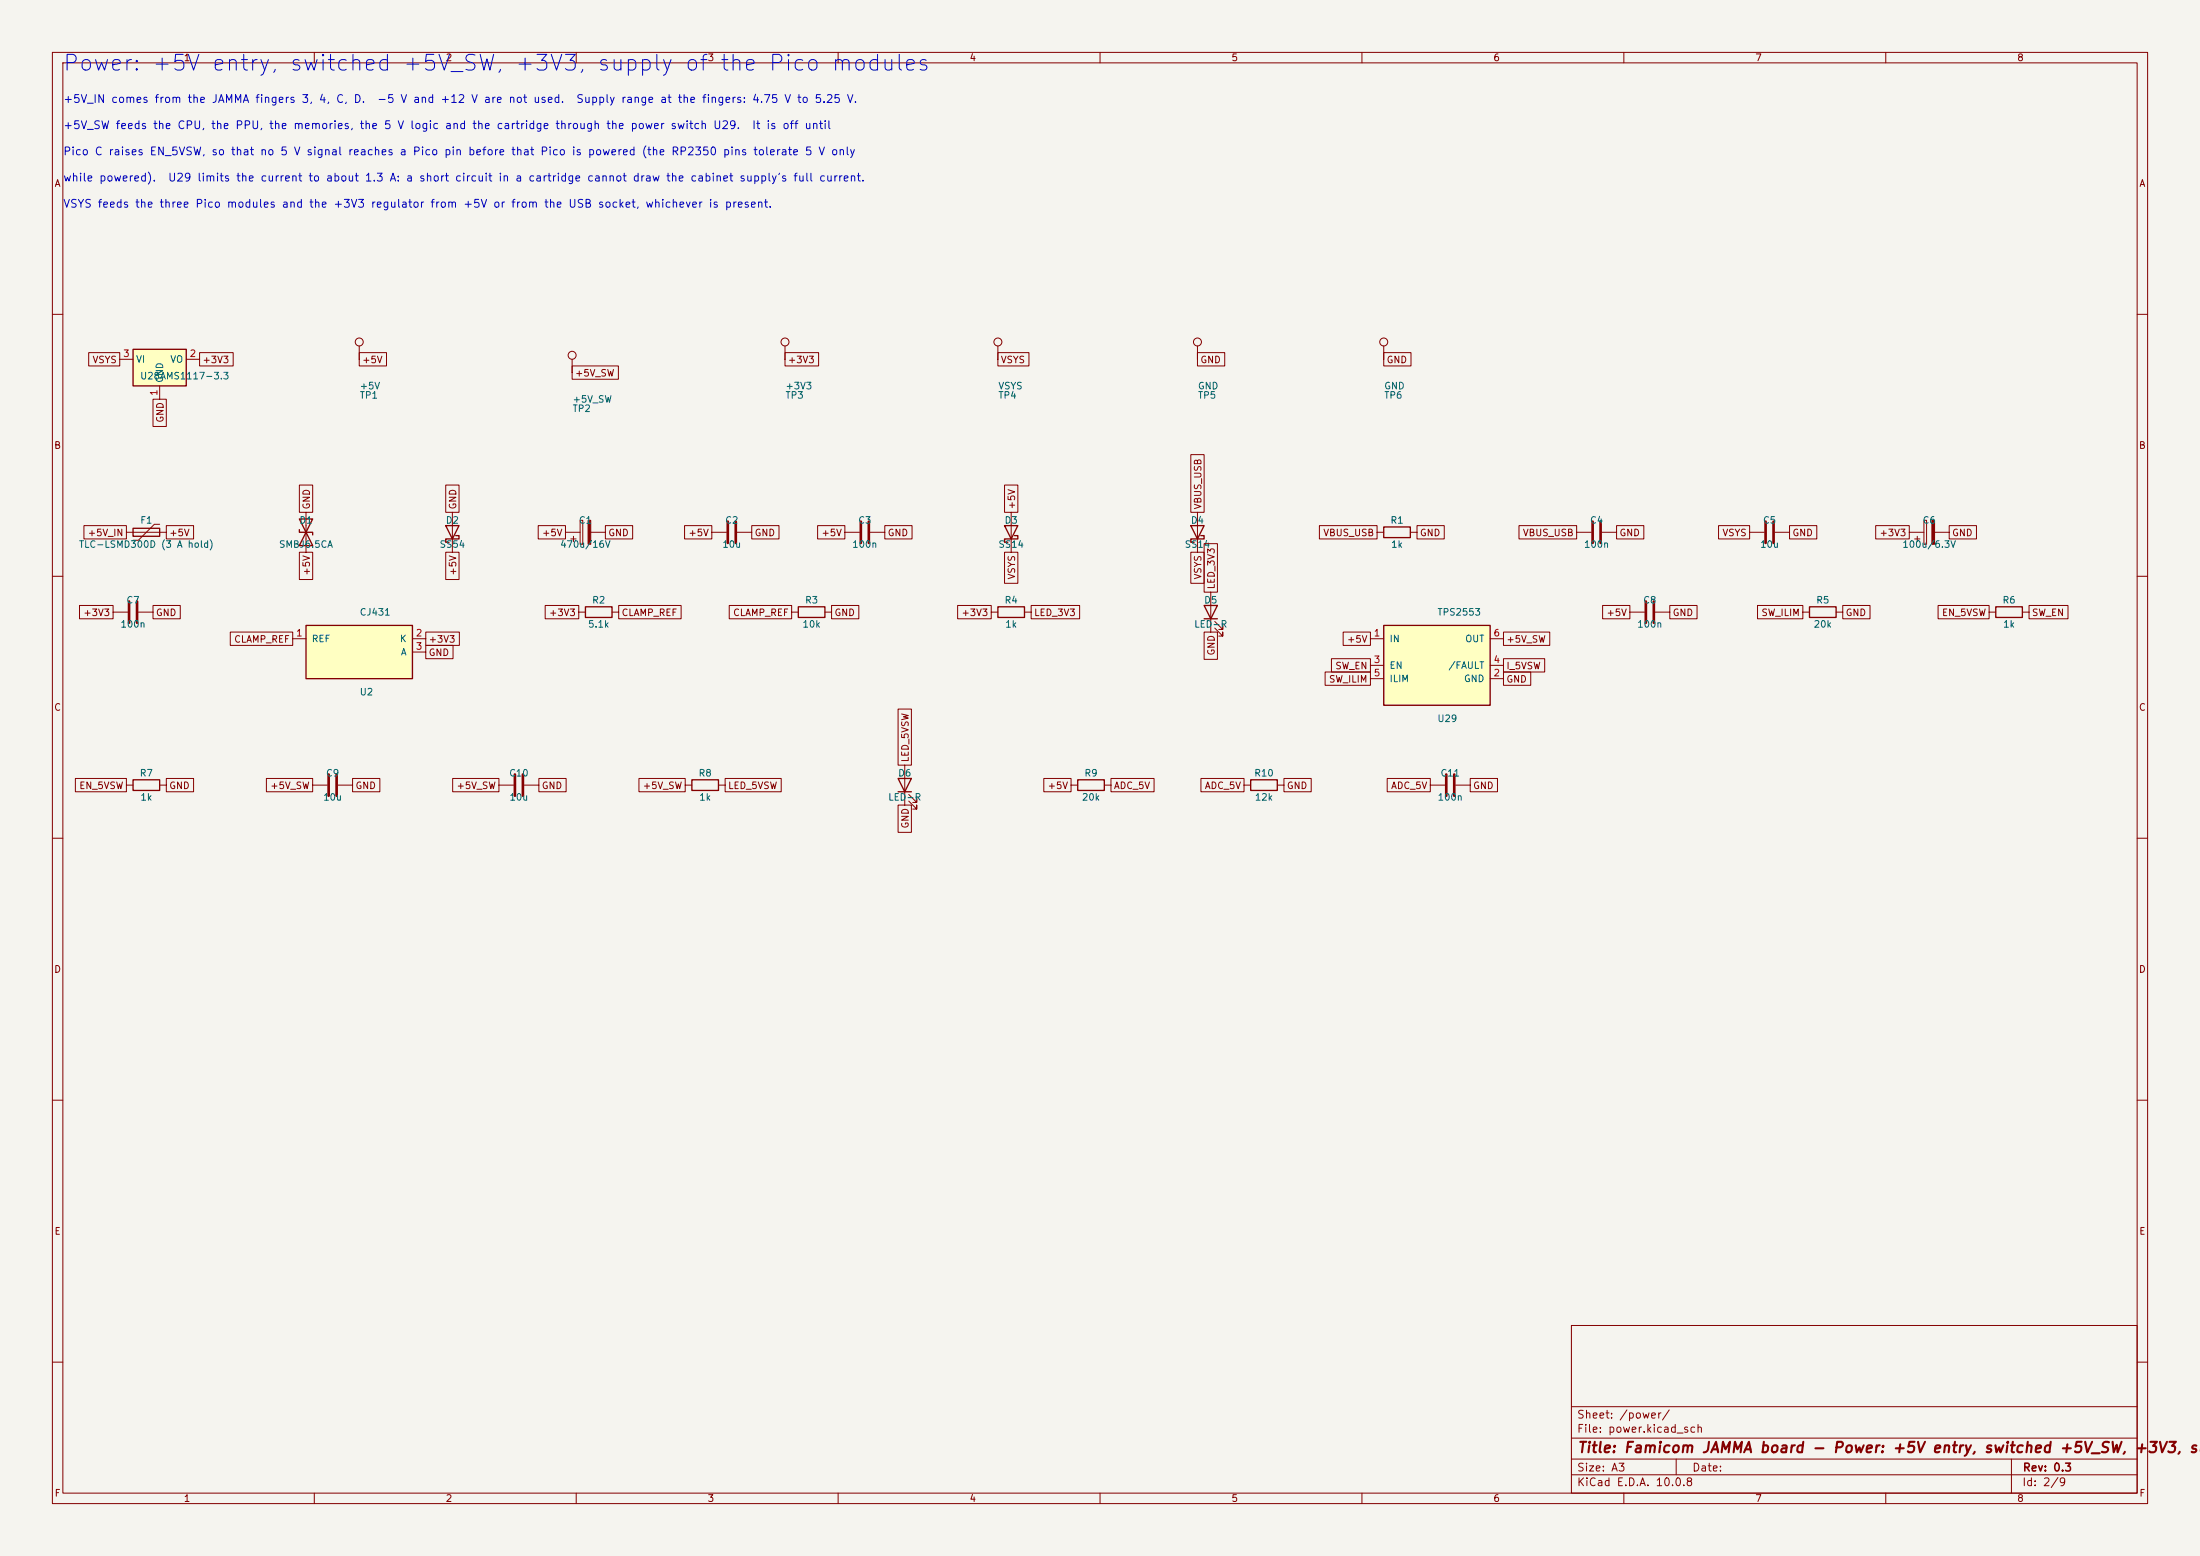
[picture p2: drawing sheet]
<svg xmlns="http://www.w3.org/2000/svg" width="420mm" height="297mm" viewBox="0 0 420 297" stroke-linecap="round" stroke-linejoin="round" font-family="sans-serif">
<path d="M0 0h420v297h-420z" fill="#f5f4ef" stroke="#f5f4ef" stroke-width=".19"/>
<g fill="none" stroke="#840000" stroke-width=".19">
<path d="M10 10h400v277h-400zM12 12h396v273h-396zM60 10v2M110 10v2M160 10v2M210 10v2M260 10v2M310 10v2M360 10v2M10 60h2M408 60h2M10 110h2"/>
<path d="M408 110h2M10 160h2M408 160h2M10 210h2M408 210h2M300 253h108v32h-108zM10 260h2M300 278.5h108M300 274.5h108M300 268.5h108M320 278.5v3M384 278.5v6.5"/>
<path d="M408 260h2M60 285v2M110 285v2M160 285v2M210 285v2M260 285v2M300 281.5h108M310 285v2M360 285v2"/>
</g>
<path d="M58.4 119.4h20.3v10.1h-20.3z" fill="#ffffc2"/>
<g fill="none" stroke="#840000" stroke-width=".25">
<path d="M57.1 99.1h2.6l-2.6 5h2.6zM25.4 100.8h5.1v1.6h-5.1zM57.1 101.1v.5h2.6v.5M58.4 119.4h20.3v10.1h-20.3zM85.1 100.3h2.5l-1.2 2.6zM87 102.2h.6v.7h-2.5v.6h.6M111.8 115.8h5v2.1h-5zM152.4 115.8h5.1v2.1h-5.1zM190.5 115.8h5.1v2.1h-5.1zM191.8 100.3h2.5l-1.3 2.6zM193.7 102.2h.6v.7h-2.5v.6h.6M227.3 100.3h2.6l-1.3 2.6z"/>
<path d="M229.2 102.2h.7v.7h-2.6v.6h.7M229.9 115.6h2.5l-1.3 2.5zM229.9 118.1h2.5M264.2 100.6h5v2h-5zM345.4 115.8h5.1v2.1h-5.1zM381 115.8h5.1v2.1h-5.1zM25.4 148.8h5.1v2.1h-5.1zM132.1 148.8h5.1v2.1h-5.1zM171.4 148.6h2.6l-1.3 2.5zM171.4 151.1h2.6M205.7 148.8h5.1v2.1h-5.1zM238.8 148.8h5v2.1h-5z"/>
</g>
<g fill="none" stroke="#840000" stroke-width=".19">
<path d="M190.5 66v2.6M228.6 66v2.6M264.2 66v2.6M58.4 97.8v7.6M86.4 97.8v7.6M110.7 99.3h.6v4.6h-.6zM193 97.8v7.6M228.6 97.8v7.6M367.3 99.3h.5v4.6h-.5zM21.6 116.8h2.8M24.1 101.6h7.6M26.4 116.8h2.8"/>
<path d="M30.5 100.1h-1l-3.1 3h-1M107.9 101.6h2.8M109 102.9h1M109.5 102.4v1M110.5 116.8h1.3M112.8 101.6h2.8M116.8 116.8h1.3M135.9 101.6h2.8M140.7 101.6h2.8M151.1 116.8h1.3M157.5 116.8h1.2M161.3 101.6h2.8"/>
<path d="M166.1 101.6h2.8M189.2 116.8h1.3M195.6 116.8h1.2M231.1 113v7.7M231.9 119.9l1.5 1.5v-.7v.7h-.7M231.9 118.6l1.5 1.5v-.7v.7h-.7M262.9 101.6h1.3M269.2 101.6h1.3M301 101.6h2.8M305.8 101.6h2.8M311.1 116.8h2.8M316 116.8h2.8"/>
<path d="M334 101.6h2.8M338.8 101.6h2.8M344.2 116.8h1.2M350.5 116.8h1.3M364.5 101.6h2.8M365.5 102.9h1M366 102.4v1M369.3 101.6h2.8M379.7 116.8h1.3M386.1 116.8h1.2M55.9 121.9h2.5M78.7 121.9h2.6"/>
<path d="M78.7 124.5h2.6M24.1 149.9h1.3M30.5 149.9h1.2M59.7 149.9h2.8M64.5 149.9h2.8M95.2 149.9h2.8M100.1 149.9h2.8M130.8 149.9h1.3M137.2 149.9h1.2M172.7 146.1v7.6M173.5 152.9l1.5 1.5v-.7v.7h-.8M173.5 151.6l1.5 1.6v-.8v.8h-.8"/>
<path d="M204.5 149.9h1.2M210.8 149.9h1.3M237.5 149.9h1.3M243.8 149.9h1.3"/>
<circle cx="190.5" cy="65.3" r=".76"/>
<circle cx="228.6" cy="65.3" r=".76"/>
<circle cx="264.2" cy="65.3" r=".76"/>
</g>
<g fill="none" stroke="#840000" stroke-width=".51">
<path d="M138.9 99.6v4M140.5 99.6v4M164.3 99.6v4M165.9 99.6v4M304 99.6v4M305.6 99.6v4M337.1 99.6v4M338.6 99.6v4M24.6 114.8v4.1M26.2 114.8v4.1M314.2 114.8v4.1M315.7 114.8v4.1"/>
<path d="M62.7 147.8v4.1M64.3 147.8v4.1M98.3 147.8v4.1M99.8 147.8v4.1"/>
</g>
<g fill="#840000" stroke="#840000" stroke-width=".19">
<path d="M112.3 99.3h.5v4.6h-.5z"/>
<path d="M368.8 99.3h.5v4.6h-.5z"/>
</g>
<path d="M25.4 66.7h10.2v7h-10.2z" fill="#ffffc2"/>
<path d="M25.4 66.7h10.2v7h-10.2z" fill="none" stroke="#840000" stroke-width=".25"/>
<g fill="none" stroke="#840000" stroke-width=".19">
<path d="M22.9 68.6h2.5M30.5 73.7v2.5M35.6 68.6h2.5M149.9 66v2.6"/>
<circle cx="149.9" cy="65.3" r=".76"/>
</g>
<path d="M264.2 119.4h20.3v15.2h-20.3z" fill="#ffffc2"/>
<path d="M264.2 119.4h20.3v15.2h-20.3z" fill="none" stroke="#840000" stroke-width=".25"/>
<g fill="none" stroke="#840000" stroke-width=".19">
<path d="M16.9 67.3h6v2.6h-6zM29.2 76.2h2.6v5.2h-2.6zM38.1 67.3h6.4v2.6h-6.4zM68.6 67.3h5.2v2.6h-5.2zM68.6 66v2.6M109.2 69.8h8.9v2.6h-8.9zM109.2 68.6v2.5M149.9 67.3h6.4v2.6h-6.4zM190.5 67.3h5.9v2.6h-5.9zM228.6 67.3h5.2v2.6h-5.2zM264.2 67.3h5.2v2.6h-5.2zM57.1 92.6h2.6v5.2h-2.6z"/>
<path d="M85.1 92.6h2.5v5.2h-2.5zM191.8 92.6h2.5v5.2h-2.5zM227.3 86.8h2.6v11h-2.6zM15.2 115.6h6.4v2.5h-6.4zM16 100.3h8.1v2.6h-8.1zM29.2 115.6h5.2v2.5h-5.2zM31.7 100.3h5.3v2.6h-5.3zM57.1 105.4h2.6v5.2h-2.6zM85.1 105.4h2.5v5.2h-2.5zM102.7 100.3h5.2v2.6h-5.2zM104.1 115.6h6.4v2.5h-6.4zM115.6 100.3h5.2v2.6h-5.2z"/>
<path d="M118.1 115.6h11.9v2.5h-11.9zM130.7 100.3h5.2v2.6h-5.2zM139.2 115.6h11.9v2.5h-11.9zM143.5 100.3h5.2v2.6h-5.2zM156.1 100.3h5.2v2.6h-5.2zM158.7 115.6h5.3v2.5h-5.3zM168.9 100.3h5.2v2.6h-5.2zM182.8 115.6h6.4v2.5h-6.4zM191.8 105.4h2.5v5.9h-2.5zM196.8 115.6h9.3v2.5h-9.3zM227.3 105.4h2.6v5.9h-2.6zM229.9 103.8h2.5v9.2h-2.5z"/>
<path d="M251.9 100.3h11v2.6h-11zM270.5 100.3h5.2v2.6h-5.2zM290 100.3h11v2.6h-11zM305.9 115.6h5.2v2.5h-5.2zM308.6 100.3h5.2v2.6h-5.2zM318.8 115.6h5.2v2.5h-5.2zM328.1 100.3h5.9v2.6h-5.9zM335.5 115.6h8.7v2.5h-8.7zM341.6 100.3h5.2v2.6h-5.2zM351.8 115.6h5.2v2.5h-5.2zM358.1 100.3h6.4v2.6h-6.4zM370 115.6h9.7v2.5h-9.7z"/>
<path d="M372.1 100.3h5.2v2.6h-5.2zM387.3 115.6h7.5v2.5h-7.5zM44 120.6h11.9v2.6h-11.9zM81.3 123.2h5.2v2.5h-5.2zM81.3 120.6h6.4v2.6h-6.4zM171.4 135.3h2.6v10.8h-2.6zM229.9 120.7h2.5v5.2h-2.5zM253 128.3h8.6v2.5h-8.6zM254.2 125.7h7.4v2.6h-7.4zM256.4 120.6h5.2v2.6h-5.2zM261.6 121.9h2.6M261.6 129.5h2.6"/>
<path d="M261.6 127h2.6M284.5 121.9h2.5M284.5 129.5h2.5M284.5 127h2.5M287 128.3h5.2v2.5h-5.2zM287 125.7h7.9v2.6h-7.9zM287 120.6h8.9v2.6h-8.9zM14.4 148.6h9.7v2.5h-9.7zM31.7 148.6h5.3v2.5h-5.3zM50.9 148.6h8.8v2.5h-8.8zM67.3 148.6h5.2v2.5h-5.2zM86.4 148.6h8.8v2.5h-8.8z"/>
<path d="M102.9 148.6h5.2v2.5h-5.2zM122 148.6h8.8v2.5h-8.8zM138.4 148.6h10.7v2.5h-10.7zM171.4 153.7h2.6v5.2h-2.6zM199.3 148.6h5.2v2.5h-5.2zM212.1 148.6h8.2v2.5h-8.2zM229.3 148.6h8.2v2.5h-8.2zM245.1 148.6h5.2v2.5h-5.2zM264.8 148.6h8.2v2.5h-8.2zM273 149.9h2.8M277.9 149.9h2.8M280.7 148.6h5.2v2.5h-5.2z"/>
<circle cx="68.6" cy="65.3" r=".76"/>
<circle cx="109.2" cy="67.8" r=".76"/>
</g>
<path d="M276.1 147.8v4.1M277.6 147.8v4.1" fill="none" stroke="#840000" stroke-width=".51"/>
<text font-size="3" fill="#0000c2" x="11.8" y="14.3">Power: +5V entry, switched +5V_SW, +3V3, supply of the Pico modules</text>
<text font-size="2" fill="#840000" x="301" y="277.8">Title: Famicom JAMMA board - Power: +5V entry, switched +5V_SW, +3V3, su</text>
<g font-size="1.5" fill="#0000c2">
<text x="12" y="20">+5V_IN comes from the JAMMA fingers 3, 4, C, D.</text>
<text x="71.9" y="20">-5 V and +12 V are not used.</text>
<text x="109.9" y="20">Supply range at the fingers: 4.75 V to 5.25 V.</text>
<text x="12" y="25">+5V_SW feeds the CPU, the PPU, the memories, the 5 V logic and the cartridge through the power switch U29.</text>
<text x="143.4" y="25">It is off until</text>
<text x="12" y="35">while powered).</text>
<text x="12" y="30">Pico C raises EN_5VSW, so that no 5 V signal reaches a Pico pin before that Pico is powered (the RP2350 pins tolerate 5 V only</text>
<text x="32" y="35">U29 limits the current to about 1.3 A: a short circuit in a cartridge cannot draw the cabinet supply's full current.</text>
<text x="12" y="40">VSYS feeds the three Pico modules and the +3V3 regulator from +5V or from the USB socket, whichever is present.</text>
</g>
<g font-size="1.5" fill="#840000">
<text x="300.9" y="273.8">File: power.kicad_sch</text>
<text x="300.9" y="271.1">Sheet: /power/</text>
<text x="300.9" y="281.2">Size: A3</text>
<text x="322.9" y="281.2">Date:</text>
<text x="386" y="281.2">Rev: 0.3</text>
<text x="300.9" y="284">KiCad E.D.A. 10.0.8</text>
<text x="385.9" y="284">Id: 2/9</text>
</g>
<g font-size="1.3" fill="#840000">
<text x="35" y="12">1</text>
<text x="85" y="12">2</text>
<text x="135" y="12">3</text>
<text x="185" y="12">4</text>
<text x="235" y="12">5</text>
<text x="285" y="12">6</text>
<text x="335" y="12">7</text>
<text x="385" y="12">8</text>
<text x="10.3" y="36">A</text>
<text x="408.3" y="36">A</text>
<text x="17.6" y="69.6">VSYS</text>
<text x="38.5" y="69.6">+3V3</text>
<text x="69" y="69.6">+5V</text>
<text x="150.3" y="69.6">+3V3</text>
<text x="190.9" y="69.6">VSYS</text>
<text x="229" y="69.6">GND</text>
<text x="264.6" y="69.6">GND</text>
<text x="109.7" y="72.2">+5V_SW</text>
<text x="31.5" y="80.8" transform="rotate(-90 31.5 80.8)">GND</text>
<text x="10.2" y="86">B</text>
<text x="408.2" y="86">B</text>
<text x="59.5" y="97.3" transform="rotate(-90 59.5 97.3)">GND</text>
<text x="87.4" y="97.3" transform="rotate(-90 87.4 97.3)">GND</text>
<text x="194.1" y="97.3" transform="rotate(-90 194.1 97.3)">+5V</text>
<text x="229.7" y="97.3" transform="rotate(-90 229.7 97.3)">VBUS_USB</text>
<text x="16.7" y="102.7">+5V_IN</text>
<text x="32.2" y="102.7">+5V</text>
<text x="103.4" y="102.7">+5V</text>
<text x="116" y="102.7">GND</text>
<text x="131.3" y="102.7">+5V</text>
<text x="144" y="102.7">GND</text>
<text x="156.7" y="102.7">+5V</text>
<text x="169.4" y="102.7">GND</text>
<text x="252.5" y="102.7">VBUS_USB</text>
<text x="271" y="102.7">GND</text>
<text x="290.6" y="102.7">VBUS_USB</text>
<text x="309.1" y="102.7">GND</text>
<text x="328.7" y="102.7">VSYS</text>
<text x="342.1" y="102.7">GND</text>
<text x="358.7" y="102.7">+3V3</text>
<text x="372.6" y="102.7">GND</text>
<text x="59.5" y="110" transform="rotate(-90 59.5 110)">+5V</text>
<text x="87.4" y="110" transform="rotate(-90 87.4 110)">+5V</text>
<text x="194.1" y="110.7" transform="rotate(-90 194.1 110.7)">VSYS</text>
<text x="229.7" y="110.7" transform="rotate(-90 229.7 110.7)">VSYS</text>
<text x="232.2" y="112.6" transform="rotate(-90 232.2 112.6)">LED_3V3</text>
<text x="15.8" y="117.9">+3V3</text>
<text x="29.7" y="117.9">GND</text>
<text x="104.7" y="117.9">+3V3</text>
<text x="118.6" y="117.9">CLAMP_REF</text>
<text x="139.8" y="117.9">CLAMP_REF</text>
<text x="159.2" y="117.9">GND</text>
<text x="183.4" y="117.9">+3V3</text>
<text x="197.3" y="117.9">LED_3V3</text>
<text x="306.6" y="117.9">+5V</text>
<text x="319.2" y="117.9">GND</text>
<text x="336.1" y="117.9">SW_ILIM</text>
<text x="352.2" y="117.9">GND</text>
<text x="370.6" y="117.9">EN_5VSW</text>
<text x="387.8" y="117.9">SW_EN</text>
<text x="44.6" y="123">CLAMP_REF</text>
<text x="81.7" y="125.5">GND</text>
<text x="81.7" y="123">+3V3</text>
<text x="232.2" y="125.2" transform="rotate(-90 232.2 125.2)">GND</text>
<text x="257" y="123">+5V</text>
<text x="287.5" y="123">+5V_SW</text>
<text x="253.6" y="130.6">SW_ILIM</text>
<text x="254.8" y="128.1">SW_EN</text>
<text x="287.5" y="130.6">GND</text>
<text x="287.5" y="128.1">I_5VSW</text>
<text x="10.2" y="136">C</text>
<text x="408.2" y="136">C</text>
<text x="173.8" y="145.6" transform="rotate(-90 173.8 145.6)">LED_5VSW</text>
<text x="15" y="150.9">EN_5VSW</text>
<text x="32.2" y="150.9">GND</text>
<text x="51.5" y="150.9">+5V_SW</text>
<text x="67.8" y="150.9">GND</text>
<text x="87" y="150.9">+5V_SW</text>
<text x="103.3" y="150.9">GND</text>
<text x="122.6" y="150.9">+5V_SW</text>
<text x="138.9" y="150.9">LED_5VSW</text>
<text x="199.9" y="150.9">+5V</text>
<text x="212.5" y="150.9">ADC_5V</text>
<text x="229.9" y="150.9">ADC_5V</text>
<text x="245.6" y="150.9">GND</text>
<text x="265.5" y="150.9">ADC_5V</text>
<text x="281.1" y="150.9">GND</text>
<text x="173.8" y="158.2" transform="rotate(-90 173.8 158.2)">GND</text>
<text x="10.2" y="186">D</text>
<text x="408.2" y="186">D</text>
<text x="10.3" y="236">E</text>
<text x="408.3" y="236">E</text>
<text x="10.3" y="286">F</text>
<text x="35" y="287">1</text>
<text x="85" y="287">2</text>
<text x="135" y="287">3</text>
<text x="185" y="287">4</text>
<text x="235" y="287">5</text>
<text x="285" y="287">6</text>
<text x="335" y="287">7</text>
<text x="385" y="287">8</text>
<text x="408.3" y="286">F</text>
</g>
<g font-size="1.3" fill="#a90000">
<text x="23.4" y="68.4">3</text>
<text x="36.1" y="68.4">2</text>
<text x="30.3" y="75.7" transform="rotate(-90 30.3 75.7)">1</text>
<text x="56.4" y="121.8">1</text>
<text x="79.3" y="121.8">2</text>
<text x="79.3" y="124.3">3</text>
<text x="262.2" y="121.8">1</text>
<text x="285" y="121.8">6</text>
<text x="262.2" y="126.9">3</text>
<text x="262.2" y="129.4">5</text>
<text x="285" y="129.4">2</text>
<text x="285" y="126.9">4</text>
</g>
<g font-size="1.3" fill="#006464">
<text x="25.9" y="69.5">VI</text>
<text x="32.4" y="69.5">VO</text>
<text x="26.7" y="72.7">U28AMS1117-3.3</text>
<text x="31.4" y="73.2" transform="rotate(-90 31.4 73.2)">GND</text>
<text x="68.6" y="76.4">TP1</text>
<text x="68.6" y="74.6">+5V</text>
<text x="109.2" y="77.2">+5V_SW</text>
<text x="149.8" y="76.4">TP3</text>
<text x="149.8" y="74.6">+3V3</text>
<text x="190.5" y="76.4">TP4</text>
<text x="190.5" y="74.6">VSYS</text>
<text x="228.6" y="76.4">TP5</text>
<text x="228.6" y="74.6">GND</text>
<text x="264.1" y="76.4">TP6</text>
<text x="264.1" y="74.6">GND</text>
<text x="109.2" y="78.9">TP2</text>
<text x="26.7" y="100.3">F1</text>
<text x="57.1" y="100.3">D1</text>
<text x="85" y="100.3">D2</text>
<text x="110.4" y="100.3">C1</text>
<text x="138.3" y="100.3">C2</text>
<text x="163.7" y="100.3">C3</text>
<text x="191.7" y="100.3">D3</text>
<text x="227.2" y="100.3">D4</text>
<text x="265.3" y="100.3">R1</text>
<text x="303.4" y="100.3">C4</text>
<text x="336.5" y="100.3">C5</text>
<text x="366.9" y="100.3">C6</text>
<text x="15" y="104.9">TLC-LSMD300D (3 A hold)</text>
<text x="53.2" y="104.9">SMBJ6.5CA</text>
<text x="83.8" y="104.9">SS54</text>
<text x="106.8" y="104.9">470u/16V</text>
<text x="137.8" y="104.9">10u</text>
<text x="162.6" y="104.9">100n</text>
<text x="190.5" y="104.9">SS14</text>
<text x="226.1" y="104.9">SS14</text>
<text x="265.5" y="104.9">1k</text>
<text x="302.3" y="104.9">100n</text>
<text x="335.9" y="104.9">10u</text>
<text x="363.1" y="104.9">100u/6.3V</text>
<text x="24" y="115.5">C7</text>
<text x="68.6" y="117.8">CJ431</text>
<text x="112.9" y="115.5">R2</text>
<text x="153.6" y="115.5">R3</text>
<text x="191.7" y="115.5">R4</text>
<text x="229.8" y="115.5">D5</text>
<text x="274.3" y="117.8">TPS2553</text>
<text x="313.6" y="115.5">C8</text>
<text x="346.6" y="115.5">R5</text>
<text x="382.2" y="115.5">R6</text>
<text x="22.9" y="120.1">100n</text>
<text x="59.4" y="122.9">REF</text>
<text x="76.2" y="122.9">K</text>
<text x="76.4" y="125.4">A</text>
<text x="112.1" y="120.1">5.1k</text>
<text x="153.1" y="120.1">10k</text>
<text x="191.8" y="120.1">1k</text>
<text x="227.9" y="120.1">LED-R</text>
<text x="265.1" y="122.9">IN</text>
<text x="279.6" y="122.9">OUT</text>
<text x="312.4" y="120.1">100n</text>
<text x="346.1" y="120.1">20k</text>
<text x="382.3" y="120.1">1k</text>
<text x="265.1" y="128">EN</text>
<text x="265.1" y="130.5">ILIM</text>
<text x="276.4" y="128">/FAULT</text>
<text x="279.4" y="130.5">GND</text>
<text x="68.6" y="133">U2</text>
<text x="274.3" y="138.1">U29</text>
<text x="26.6" y="148.5">R7</text>
<text x="62.1" y="148.5">C9</text>
<text x="97.1" y="148.5">C10</text>
<text x="133.3" y="148.5">R8</text>
<text x="171.4" y="148.5">D6</text>
<text x="206.9" y="148.5">R9</text>
<text x="239.3" y="148.5">R10</text>
<text x="274.9" y="148.5">C11</text>
<text x="26.7" y="153.1">1k</text>
<text x="61.6" y="153.1">10u</text>
<text x="97.1" y="153.1">10u</text>
<text x="133.4" y="153.1">1k</text>
<text x="169.4" y="153.1">LED-R</text>
<text x="206.4" y="153.1">20k</text>
<text x="239.4" y="153.1">12k</text>
<text x="274.3" y="153.1">100n</text>
</g>
</svg>
